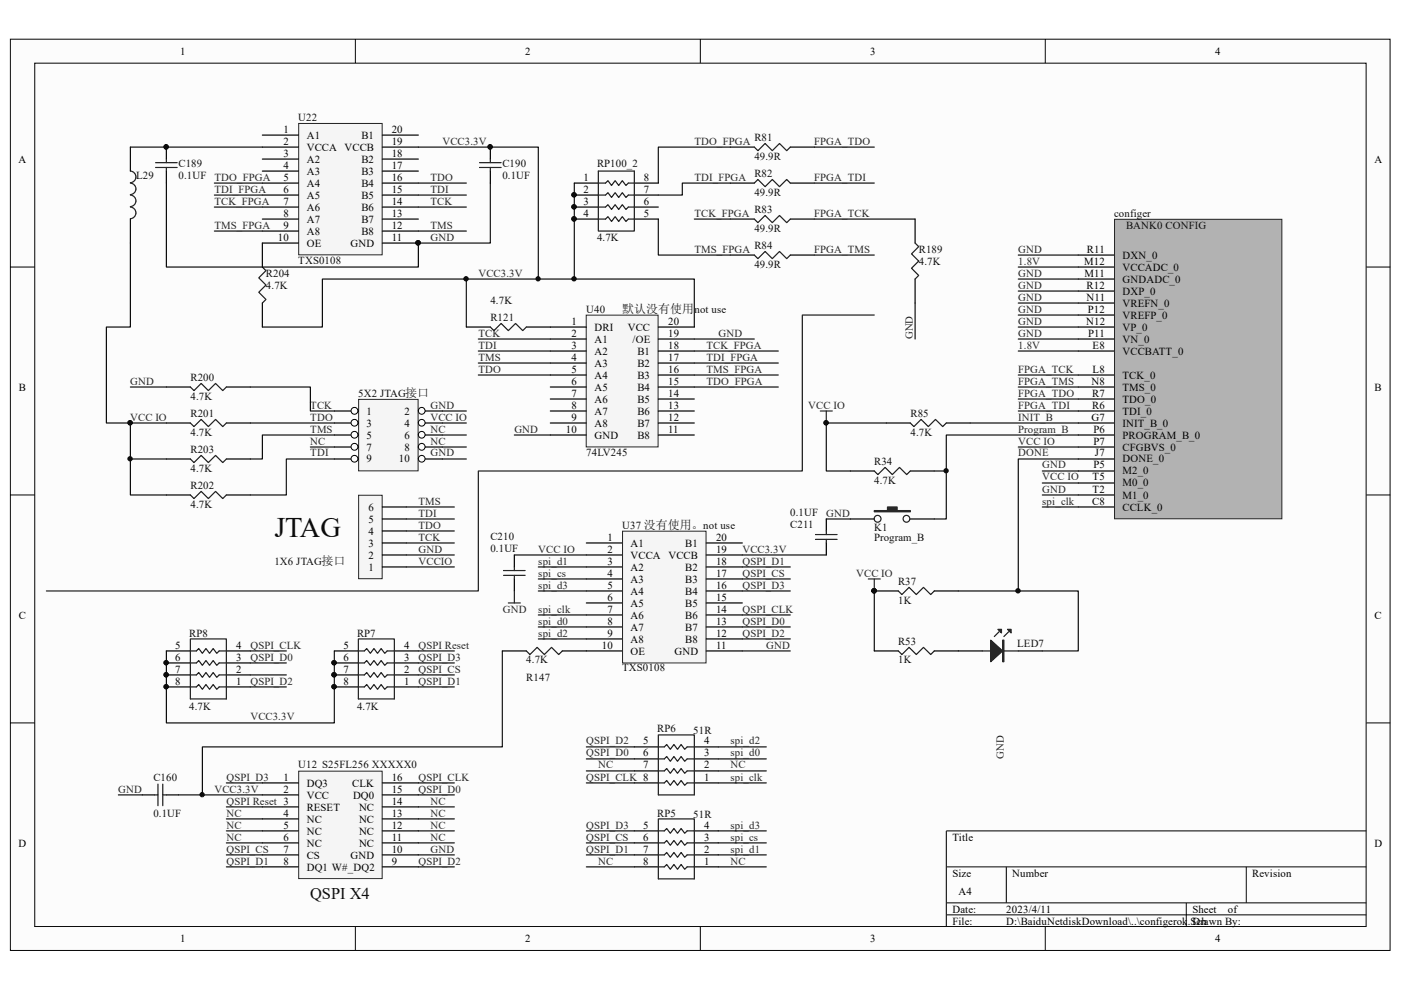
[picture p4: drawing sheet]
<svg xmlns="http://www.w3.org/2000/svg" width="297mm" height="210mm" viewBox="0 0 297 210" stroke-linecap="round" stroke-linejoin="round" font-family="sans-serif">
<path d="M2.3 8.4h292.4v193.1h-292.4z" fill="#fcfcfc"/>
<path d="M2.2 8.3h292.5v193.2h-292.5z" fill="none" stroke="#000" stroke-width=".21"/>
<path d="M7.5 13.5h282.1v182.9h-282.1z" fill="#fcfcfc"/>
<g fill="none" stroke="#000" stroke-width=".21">
<path d="M7.4 13.4h282.2v183h-282.2zM75.3 8.3v5.1M148.5 8.3v5.1M221.6 8.3v5.1M2.2 56.6h5.1M289.7 56.6h5.1M2.2 104.9h5.1M289.7 104.9h5.1M2.2 153.3h5.1M289.7 153.3h5.1M289.7 176.2h-89.1v20.3M75.3 196.5v5.1"/>
<path d="M148.5 196.5v5.1M200.6 183.8h89.1M200.6 191.4h89.1M200.6 194h89.1M213.4 183.8v7.6M221.6 196.5v5.1M251.5 191.4v5.1M264.2 183.8v7.6"/>
</g>
<path d="M236.4 46.6h35.4v63.4h-35.4z" fill="#b2b2b2"/>
<path d="M236.3 46.5h35.5v63.5h-35.5z" fill="none" stroke="#262626" stroke-width=".21"/>
<g fill="none" stroke="#000" stroke-width=".25">
<path d="M228.6 54.1h7.6M228.6 56.6h7.6M228.6 59.2h7.6M228.6 61.7h7.6M228.6 64.2h7.6M228.6 66.8h7.6M228.6 69.3h7.6M228.6 71.9h7.6M228.6 74.4h7.6M228.6 79.5h7.6M228.6 82.1h7.6M228.6 84.6h7.6"/>
<path d="M228.6 87.1h7.6M228.6 89.7h7.6M228.6 92.2h7.6M228.6 94.8h7.6M228.6 97.3h7.6M228.6 99.9h7.6M228.6 107.5h7.6M228.6 102.4h7.6M228.6 104.9h7.6"/>
</g>
<path d="M76.1 84.8h12.5v15h-12.5z" fill="#f5f5f5"/>
<path d="M76 84.7h12.6v15.1h-12.6z" fill="none" stroke="#262626" stroke-width=".21"/>
<path d="M70.9 87.1h5.1" fill="none" stroke="#000" stroke-width=".25"/>
<circle cx="75.2" cy="87.1" r=".72" fill="#fcfcfc" stroke="#000" stroke-width=".21"/>
<path d="M88.7 87.1h5.1" fill="none" stroke="#000" stroke-width=".25"/>
<circle cx="89.4" cy="87.1" r=".72" fill="#fcfcfc" stroke="#000" stroke-width=".21"/>
<path d="M70.9 89.7h5.1" fill="none" stroke="#000" stroke-width=".25"/>
<circle cx="75.2" cy="89.6" r=".72" fill="#fcfcfc" stroke="#000" stroke-width=".21"/>
<path d="M88.7 89.7h5.1" fill="none" stroke="#000" stroke-width=".25"/>
<circle cx="89.4" cy="89.6" r=".71" fill="#fcfcfc" stroke="#000" stroke-width=".21"/>
<path d="M70.9 92.2h5.1" fill="none" stroke="#000" stroke-width=".25"/>
<circle cx="75.2" cy="92.2" r=".72" fill="#fcfcfc" stroke="#000" stroke-width=".21"/>
<path d="M88.7 92.2h5.1" fill="none" stroke="#000" stroke-width=".25"/>
<circle cx="89.4" cy="92.2" r=".71" fill="#fcfcfc" stroke="#000" stroke-width=".21"/>
<path d="M70.9 94.8h5.1" fill="none" stroke="#000" stroke-width=".25"/>
<circle cx="75.2" cy="94.7" r=".72" fill="#fcfcfc" stroke="#000" stroke-width=".21"/>
<path d="M88.7 94.8h5.1" fill="none" stroke="#000" stroke-width=".25"/>
<circle cx="89.4" cy="94.7" r=".72" fill="#fcfcfc" stroke="#000" stroke-width=".21"/>
<path d="M70.9 97.3h5.1" fill="none" stroke="#000" stroke-width=".25"/>
<circle cx="75.2" cy="97.3" r=".72" fill="#fcfcfc" stroke="#000" stroke-width=".21"/>
<path d="M88.7 97.3h5.1" fill="none" stroke="#000" stroke-width=".25"/>
<circle cx="89.4" cy="97.3" r=".71" fill="#fcfcfc" stroke="#000" stroke-width=".21"/>
<g fill="none" stroke="#0e0e0e" stroke-width=".25">
<path d="M65.8 94.8h5.1M93.8 87.1h5.1M93.8 89.7h5.1M93.8 92.2h5.1M93.8 94.8h5.1M93.8 97.3h5.1M53.1 138h7.6M88.7 138h7.6M53.1 140.6h7.6M53.1 143.1h7.6M53.1 145.6h7.6M88.7 140.6h7.6"/>
<path d="M88.7 143.1h7.6M88.7 145.6h7.6M48 166h7.6M48 171.1h7.6M48 173.6h7.6M48 176.2h7.6M48 178.7h7.6M88.7 166h7.6M88.7 171.1h7.6M88.7 173.6h7.6M88.7 176.2h7.6M88.7 178.7h7.6"/>
<path d="M88.7 168.5h7.6M48 181.3h7.6M48 183.8h7.6M88.7 181.3h7.6M88.7 183.8h7.6"/>
</g>
<g fill="none" stroke="#000" stroke-width=".25">
<path d="M35.3 138h5.1M48 138h5.1M70.9 138h5.1M83.6 138h5.1M35.3 145.6h5.1M35.3 143.1h5.1M35.3 140.6h5.1M48 145.6h5.1M48 143.1h5.1M48 140.6h5.1M70.9 145.6h5.1M70.9 143.1h5.1"/>
<path d="M70.9 140.6h5.1M83.6 145.6h5.1M83.6 143.1h5.1M83.6 140.6h5.1M134.5 158.4h5.1M147.2 158.4h5.1M134.5 166h5.1M134.5 163.5h5.1M134.5 160.9h5.1M134.5 178.7h5.1M134.5 176.2h5.1M147.2 166h5.1"/>
<path d="M147.2 163.5h5.1M147.2 160.9h5.1M147.2 178.7h5.1M147.2 176.2h5.1M134.5 183.8h5.1M134.5 181.3h5.1M147.2 183.8h5.1M147.2 181.3h5.1"/>
</g>
<g fill="none" stroke="#1c1c1c" stroke-width=".25">
<path d="M40.4 138h1.2l.5-.5 .8 1 .8-1 .7 1 .8-1 .8 1 .5-.5h1.5M40.4 135.5h7.6v12.7h-7.6zM76 138h1.2l.6-.5 .7 1 .8-1 .7 1 .8-1 .8 1 .5-.5h1.5M76 135.5h7.6v12.7h-7.6zM40.4 145.6h1.2l.5-.5 .8 1.1 .8-1.1 .7 1.1 .8-1.1 .8 1.1 .5-.6h1.5M40.4 143.1h1.2l.5-.5 .8 1 .8-1 .7 1 .8-1 .8 1 .5-.5h1.5M40.4 140.6h1.2l.5-.5 .8 1 .8-1 .7 1 .8-1 .8 1 .5-.5h1.5M76 145.6h1.2l.6-.5 .7 1.1 .8-1.1 .7 1.1 .8-1.1 .8 1.1 .5-.6h1.5M76 143.1h1.2l.6-.5 .7 1 .8-1 .7 1 .8-1 .8 1 .5-.5h1.5M76 140.6h1.2l.6-.5 .7 1 .8-1 .7 1 .8-1 .8 1 .5-.5h1.5M139.6 158.4h1.2l.6-.5 .7 1 .8-1 .7 1 .8-1 .8 1 .5-.5h1.5M139.6 155.8h7.6v12.7h-7.6z"/>
<path d="M139.6 166h1.2l.6-.5 .7 1 .8-1 .7 1 .8-1 .8 1 .5-.5h1.5M139.6 163.5h1.2l.6-.6 .7 1.1 .8-1.1 .7 1.1 .8-1.1 .8 1.1 .5-.5h1.5M139.6 160.9h1.2l.6-.5 .7 1 .8-1 .7 1 .8-1 .8 1 .5-.5h1.5M139.6 178.7h1.2l.6-.5 .7 1 .8-1 .7 1 .8-1 .8 1 .5-.5h1.5M139.6 176.2h1.2l.6-.5 .7 1 .8-1 .7 1 .8-1 .8 1 .5-.5h1.5M139.6 173.6h7.6v12.7h-7.6zM139.6 183.8h1.2l.6-.5 .7 1 .8-1 .7 1 .8-1 .8 1 .5-.5h1.5M139.6 181.3h1.2l.6-.6 .7 1.1 .8-1.1 .7 1.1 .8-1.1 .8 1.1 .5-.5h1.5"/>
</g>
<g fill="#0e0e0e" stroke="#0e0e0e" stroke-width=".21">
<circle cx="70.8" cy="145.6" r=".47"/>
<circle cx="70.8" cy="143.1" r=".47"/>
<circle cx="70.8" cy="140.5" r=".47"/>
<circle cx="35.2" cy="145.6" r=".46"/>
<circle cx="35.2" cy="143.1" r=".46"/>
<circle cx="35.2" cy="140.5" r=".46"/>
</g>
<path d="M63.4 163.6h17.6v22.7h-17.6z" fill="#f5f5f5"/>
<path d="M63.3 163.5h17.7v22.8h-17.7z" fill="none" stroke="#262626" stroke-width=".21"/>
<g fill="none" stroke="#000" stroke-width=".25">
<path d="M154.8 31.2h5.1M154.8 38.8h5.1M167.6 31.2h5.1M167.6 38.8h5.1M154.8 46.4h5.1M154.8 54.1h5.1M167.6 46.4h5.1M167.6 54.1h5.1M35.3 82.1h5.1M35.3 89.7h5.1M35.3 97.3h5.1M48 82.1h5.1"/>
<path d="M48 89.7h5.1M48 97.3h5.1M180.3 99.9h5.1M187.9 89.7h5.1M193 99.9h5.1M200.6 89.7h5.1M35.3 104.9h5.1M48 104.9h5.1M180.3 110h5.1M193 110h5.1M30.2 168.5h2.5M35.3 168.5h2.5"/>
<path d="M55.6 166h7.7M55.6 168.5h7.7M55.6 171.1h7.7M55.6 173.6h7.7M55.6 176.2h7.7M55.6 178.7h7.7M81.1 166h7.6M81.1 168.5h7.6M81.1 171.1h7.6M81.1 173.6h7.6M81.1 176.2h7.6M81.1 178.7h7.6"/>
<path d="M55.6 181.3h7.7M55.6 183.8h7.7M81.1 181.3h7.6M81.1 183.8h7.6"/>
</g>
<g fill="none" stroke="#0e0e0e" stroke-width=".25">
<path d="M172.7 31.2h12.7M147.2 46.4h7.6M172.7 54.1h12.7M215.9 54.1h12.7M215.9 56.6h12.7M215.9 59.2h12.7M215.9 79.5h12.7M215.9 61.7h12.7M215.9 64.2h12.7M215.9 66.8h12.7M215.9 69.3h12.7M215.9 71.9h12.7"/>
<path d="M215.9 74.4h12.7M27.6 89.7v15.2h7.7M27.6 82.1h7.7M27.6 97.3h7.7M205.7 89.7h22.9M215.9 82.1h12.7M215.9 84.6h12.7M215.9 87.1h12.7M35.3 138v15.3h35.6v-15.3M25.1 168.5h5.1"/>
</g>
<g fill="none" stroke="#1c1c1c" stroke-width=".25">
<path d="M159.9 31.2l.8 .7 1.5-1.5 1.5 1.5 1.6-1.5 1.5 1.5 .8-.7M159.9 38.8l.8-.7 1.5 1.5 1.5-1.5 1.6 1.5 1.5-1.5 .8 .7M159.9 46.4l.8 .8 1.5-1.5 1.5 1.5 1.6-1.5 1.5 1.5 .8-.8M159.9 54.1l.8 .7 1.5-1.5 1.5 1.5 1.6-1.5 1.5 1.5 .8-.7M40.4 82.1l.7 .7 1.6-1.5 1.5 1.5 1.5-1.5 1.5 1.5 .8-.7M40.4 89.7l.7 .7 1.6-1.5 1.5 1.5 1.5-1.5 1.5 1.5 .8-.7M40.4 97.3l.7 .8 1.6-1.5 1.5 1.5 1.5-1.5 1.5 1.5 .8-.8M185.4 99.9l.7 .7 1.6-1.5 1.5 1.5 1.5-1.5 1.5 1.5 .8-.7M193 89.7l.8 .7 1.5-1.5 1.5 1.5 1.5-1.5 1.6 1.5 .7-.7M40.4 104.9l.7 .8 1.6-1.5 1.5 1.5 1.5-1.5 1.5 1.5 .8-.8M32.7 168.5h.8M33.5 166.3v4.5"/>
<path d="M34.5 168.5h.8M34.5 166.3v4.5"/>
</g>
<g fill="#0e0e0e" stroke="#0e0e0e" stroke-width=".21">
<circle cx="27.6" cy="89.6" r=".46"/>
<circle cx="27.6" cy="97.3" r=".46"/>
</g>
<path d="M185.4 108.3h2.8v-.8h2v.8h2.8v.2h-7.6z" fill-rule="evenodd" fill="#1c1c1c"/>
<g fill="none" stroke="#1c1c1c" stroke-width=".25">
<path d="M185.4 108.3h2.8v-.8h2v.8h2.8v.2h-7.6zM190.5 125.3l.7 .8 1.5-1.6 1.6 1.6 1.5-1.6 1.5 1.6 .8-.8M190.5 138l.7 .8 1.5-1.5 1.6 1.5 1.5-1.5 1.5 1.5 .8-.8M208.3 138h7.6M211.8 133.9l-1 1.1M213.9 133.9l-1.1 1.1"/>
<circle cx="186.1" cy="110" r=".72"/>
<circle cx="192.2" cy="110" r=".72"/>
</g>
<path d="M173.9 87.1h2.6M175.2 87.1v2.6" fill="none" stroke="#262626" stroke-width=".25"/>
<g fill="#0e0e0e" stroke="#0e0e0e" stroke-width=".21">
<circle cx="175.1" cy="89.6" r=".46"/>
<circle cx="200.6" cy="99.8" r=".46"/>
<circle cx="185.3" cy="125.3" r=".46"/>
</g>
<path d="M198.1 99.9h2.5M215.9 94.8h12.7M228.6 92.2h-28v17.8h-2.5M175.2 110h5.1" fill="none" stroke="#0e0e0e" stroke-width=".25"/>
<path d="M185.4 125.3h5.1M185.4 138h5.1M198.1 125.3h5.1M198.1 138h10.2M215.9 138h5.1" fill="none" stroke="#000" stroke-width=".25"/>
<path d="M210 135.7l2.6 2.3-2.6 2.3z" fill="#1c1c1c"/>
<path d="M210 135.7l2.6 2.3-2.6 2.3zM212.6 135.7h.2v4.6h-.2zM212.7 135.7v4.6" fill="none" stroke="#1c1c1c" stroke-width=".25"/>
<path d="M213.6 133.4h.8v.8z" fill="#1c1c1c"/>
<path d="M213.6 133.4h.8v.8z" fill="none" stroke="#1c1c1c" stroke-width=".25"/>
<path d="M211.6 133.4h.7v.8z" fill="#1c1c1c"/>
<path d="M211.6 133.4h.7v.8z" fill="none" stroke="#1c1c1c" stroke-width=".25"/>
<path d="M221 99.9h7.6M228.6 97.3h-12.7v28M221 104.9h7.6M221 102.4h7.6M221 107.5h7.6M185.4 125.3v12.7M203.2 125.3h25.4v12.7h-7.6" fill="none" stroke="#0e0e0e" stroke-width=".25"/>
<g fill="#0e0e0e" stroke="#0e0e0e" stroke-width=".21">
<circle cx="185.3" cy="125.3" r=".46"/>
<circle cx="215.8" cy="125.3" r=".47"/>
</g>
<path d="M184.1 122.8h2.5M185.4 122.8v2.5" fill="none" stroke="#262626" stroke-width=".25"/>
<path d="M76.1 105.1h4.9v17.6h-4.9z" fill="#f5f5f5"/>
<path d="M76 105h5v17.7h-5z" fill="none" stroke="#262626" stroke-width=".21"/>
<path d="M81.1 117.7h5.1M81.1 115.1h5.1M81.1 112.6h5.1M81.1 110h5.1M81.1 107.5h5.1M81.1 120.2h5.1" fill="none" stroke="#000" stroke-width=".25"/>
<path d="M86.2 117.7h10.1M86.2 115.1h10.1M86.2 112.6h10.1M86.2 110h10.1M86.2 107.5h10.1" fill="none" stroke="#0e0e0e" stroke-width=".25"/>
<path d="M63.4 26.3h17.6v27.7h-17.6z" fill="#f5f5f5"/>
<path d="M63.3 26.2h17.7v27.8h-17.7z" fill="none" stroke="#262626" stroke-width=".21"/>
<g fill="none" stroke="#000" stroke-width=".25">
<path d="M27.6 31.2v5.1M35.3 31.2v2.5M35.3 36.3v2.5M55.6 28.6h7.7M55.6 33.7h7.7M55.6 36.3h7.7M55.6 38.8h7.7M55.6 31.2h7.7M81.1 28.6h7.6M81.1 33.7h7.6M81.1 36.3h7.6M81.1 38.8h7.6"/>
<path d="M81.1 31.2h7.6M104 31.2v2.5M104 36.3v2.5M121.8 38.8h5.1M134.5 38.8h5.1M27.6 46.4v5.1M55.6 41.4h7.7M55.6 43.9h7.7M55.6 46.4h7.7M55.6 49h7.7M63.3 51.5h-7.7v5.1M81.1 41.4h7.6"/>
<path d="M81.1 43.9h7.6M81.1 46.4h7.6M81.1 49h7.6M81.1 51.5h7.6M121.8 41.4h5.1M121.8 43.9h5.1M121.8 46.4h5.1M134.5 41.4h5.1M134.5 43.9h5.1M134.5 46.4h5.1M194 46.4v5.1M194 59.2v5"/>
<path d="M55.6 64.2v5.1"/>
</g>
<g fill="#0e0e0e" stroke="#0e0e0e" stroke-width=".21">
<circle cx="88.6" cy="51.5" r=".47"/>
<circle cx="103.9" cy="31.1" r=".46"/>
<circle cx="35.2" cy="31.1" r=".46"/>
<circle cx="121.7" cy="41.3" r=".47"/>
<circle cx="121.7" cy="43.9" r=".47"/>
<circle cx="121.7" cy="46.4" r=".47"/>
</g>
<g fill="none" stroke="#1c1c1c" stroke-width=".25">
<path d="M27.6 36.3a1.23 1.23 0 0 1 1.2 1.2 1.23 1.23 0 0 1-1.2 1.2M27.6 38.8a1.22 1.22 0 0 1 1.2 1.2 1.22 1.22 0 0 1-1.2 1.3M33 35.5h4.6M33 34.5h4.6M35.3 33.7v.8M35.3 35.5v.8M101.7 35.5h4.6M101.7 34.5h4.6M104 33.7v.8M104 35.5v.8M126.9 38.8h1.5l.5-.5 .8 1 .7-1 .8 1 .7-1 .8 1 .5-.5h1.3M126.9 36.3h7.6v12.7h-7.6z"/>
<path d="M27.6 41.4a1.22 1.22 0 0 1 1.2 1.2 1.22 1.22 0 0 1-1.2 1.2M27.6 43.9a1.23 1.23 0 0 1 1.2 1.2 1.23 1.23 0 0 1-1.2 1.3M55.6 56.6l.8 .8-1.5 1.5 1.5 1.5-1.5 1.6 1.5 1.5-.8 .7M126.9 41.4h1.5l.5-.6 .8 1.1 .7-1.1 .8 1.1 .7-1.1 .8 1.1 .5-.5h1.3M126.9 43.9h1.5l.5-.5 .8 1 .7-1 .8 1 .7-1 .8 1 .5-.5h1.3M126.9 46.4h1.5l.5-.5 .8 1.1 .7-1.1 .8 1.1 .7-1.1 .8 1.1 .5-.6h1.3M194 51.5l.8 .8-1.5 1.5 1.5 1.5-1.5 1.6 1.5 1.5-.8 .8"/>
</g>
<path d="M45.5 38.8h10.1M88.7 38.8h10.2M172.7 38.8h12.7M45.5 49h10.1M45.5 43.9h10.1M45.5 41.4h10.1M88.7 49h10.2M88.7 43.9h10.2M88.7 41.4h10.2M194 64.2v7.7" fill="none" stroke="#0e0e0e" stroke-width=".25"/>
<path d="M124.4 66.9h15.1v27.9h-15.1z" fill="#f5f5f5"/>
<path d="M124.3 66.8h15.2v28h-15.2z" fill="none" stroke="#262626" stroke-width=".21"/>
<g fill="none" stroke="#000" stroke-width=".25">
<path d="M98.9 69.3h5.1M111.6 69.3h12.7M116.7 71.9h7.6M116.7 74.4h7.6M116.7 77h7.6M116.7 79.5h7.6M139.6 69.3h7.6M139.6 71.9h7.6M139.6 74.4h7.6M139.6 77h7.6M139.6 79.5h7.6M116.7 82.1h7.6"/>
<path d="M116.7 84.6h7.6M116.7 87.1h7.6M116.7 89.7h7.6M116.7 92.2h7.6M139.6 82.1h7.6M139.6 84.6h7.6M139.6 87.1h7.6M139.6 89.7h7.6M139.6 92.2h7.6"/>
</g>
<path d="M104 69.3l.7 .8 1.6-1.5 1.5 1.5 1.5-1.5 1.5 1.5 .8-.8" fill="none" stroke="#1c1c1c" stroke-width=".25"/>
<path d="M98.9 59.2v10.1M101.4 71.9h15.3M101.4 74.4h15.3M101.4 77h15.3M101.4 79.5h15.3M147.2 71.9h12.7M147.2 74.4h17.8M147.2 77h17.8M147.2 79.5h17.8M109.1 92.2h7.6M147.2 82.1h17.8" fill="none" stroke="#0e0e0e" stroke-width=".25"/>
<circle cx="98.8" cy="59.1" r=".47" fill="#0e0e0e" stroke="#0e0e0e" stroke-width=".21"/>
<path d="M132.1 112.7h17.6v27.9h-17.6z" fill="#f5f5f5"/>
<path d="M132 112.6h17.7v28h-17.7z" fill="none" stroke="#262626" stroke-width=".21"/>
<g fill="none" stroke="#000" stroke-width=".25">
<path d="M109.1 117.7v2.5M124.3 115.1h7.6M124.3 117.7h7.6M149.8 115.1h7.6M149.8 117.7h7.6M175.2 110v2.6M175.2 115.1v2.6M106.5 138h5.1M109.1 122.8v2.5M119.2 138h12.7M124.3 120.2h7.6M124.3 122.8h7.6"/>
<path d="M124.3 125.3h7.6M124.3 127.8h7.6M124.3 130.4h7.6M124.3 132.9h7.6M124.3 135.5h7.6M149.8 120.2h7.6M149.8 122.8h7.6M149.8 125.3h7.6M149.8 127.8h7.6M149.8 130.4h7.6M149.8 132.9h7.6M149.8 135.5h7.6"/>
<path d="M149.8 138h7.6"/>
</g>
<path d="M185.4 66.8h-15.3v33.1h-68.7v25.4h-91.6M172.9 114.4h4.6M172.9 113.3h4.6M175.2 112.6v.7M175.2 114.4v.7M106.8 122h4.5M106.8 121h4.5M109.1 120.2v.8M109.1 122v.8M111.6 138l.8 .8 1.5-1.5 1.5 1.5 1.5-1.5 1.6 1.5 .7-.8" fill="none" stroke="#1c1c1c" stroke-width=".25"/>
<g fill="none" stroke="#0e0e0e" stroke-width=".25">
<path d="M27.6 31.2h28M35.3 38.8v17.8h53.4v-5.1h15.3v-12.7M88.7 31.2h25.4v28M121.8 38.8v20.4M154.8 31.2h-15.2v7.6M154.8 38.8h-10.1v2.6h-5.1M27.6 51.5v17.8h-5v20.4h12.7M139.6 46.4v7.7h15.2M172.7 46.4h21.3M55.6 69.3h12.7v-10.1h78.9v10.1M53.1 82.1h12.7v5h5.1M53.1 89.7h17.8"/>
<path d="M70.9 92.2h-15.3v5.1h-2.5M70.9 97.3h-10.2v7.6h-7.6M187.9 89.7h-12.7v10.2h5.1M109.1 117.7h15.2M157.4 117.7h17.8M86.2 120.2h10.1M106.5 138v20.4h-63.6v10.1M114.1 120.2h10.2M114.1 122.8h10.2M114.1 125.3h10.2M114.1 130.4h10.2M114.1 132.9h10.2"/>
<path d="M114.1 135.5h10.2M157.4 138h10.2M157.4 120.2h10.2M157.4 122.8h10.2M157.4 125.3h10.2M157.4 130.4h10.2M157.4 132.9h10.2M157.4 135.5h10.2M124.3 158.4h10.2M152.3 158.4h10.2M37.8 168.5h17.8M124.3 176.2h10.2"/>
<path d="M124.3 178.7h10.2M124.3 160.9h10.2M124.3 163.5h10.2M124.3 166h10.2M152.3 176.2h10.2M152.3 178.7h10.2M152.3 160.9h10.2M152.3 163.5h10.2M152.3 166h10.2M124.3 181.3h10.2M124.3 183.8h10.2M152.3 181.3h10.2"/>
<path d="M152.3 183.8h10.2"/>
</g>
<g fill="#0e0e0e" stroke="#0e0e0e" stroke-width=".21">
<circle cx="42.9" cy="168.5" r=".46"/>
<circle cx="175.1" cy="89.6" r=".46"/>
<circle cx="114.1" cy="59.1" r=".46"/>
<circle cx="88.6" cy="51.5" r=".47"/>
<circle cx="121.7" cy="59.1" r=".47"/>
</g>
<path d="M107.8 127.8h2.5M109.1 125.3v2.5" fill="none" stroke="#262626" stroke-width=".25"/>
<text font-size="6" fill="#0e0e0e" x="58.2" y="113.8">JTAG</text>
<text font-size="3.5" fill="#0e0e0e" x="65.8" y="190.7">QSPI X4</text>
<text font-size="2.5" fill="#0e0e0e" x="131.9" y="66.3">默认没有使用</text>
<g font-size="2.3">
<text x="38.2" y="11.6">1</text>
<text x="111.3" y="11.6">2</text>
<text x="184.5" y="11.6">3</text>
<text x="257.6" y="11.6">4</text>
<text x="60.1" y="28.1">1</text>
<text x="65" y="29.4">A1</text>
<text x="76.6" y="29.4">B1</text>
<text x="83.1" y="28.1">20</text>
<text x="3.9" y="34.5">A</text>
<text x="60.1" y="33.2">3</text>
<text x="60.1" y="35.7">4</text>
<text x="60.1" y="30.7">2</text>
<text x="65" y="34.5">A2</text>
<text x="65" y="31.9">VCCA</text>
<text x="73.1" y="31.9">VCCB</text>
<text x="76.6" y="34.5">B2</text>
<text x="83.1" y="35.7">17</text>
<text x="83.1" y="33.2">18</text>
<text x="83.1" y="30.7">19</text>
<text x="291.4" y="34.5">A</text>
<text x="60.1" y="38.3">5</text>
<text x="60.1" y="40.8">6</text>
<text x="65" y="37">A3</text>
<text x="65" y="39.6">A4</text>
<text x="76.6" y="39.6">B4</text>
<text x="76.6" y="37">B3</text>
<text x="83.1" y="40.8">15</text>
<text x="83.1" y="38.3">16</text>
<text x="123.7" y="38.3">1</text>
<text x="123.7" y="40.8">2</text>
<text x="136.5" y="38.3">8</text>
<text x="136.5" y="40.8">7</text>
<text x="60.1" y="43.4">7</text>
<text x="60.1" y="46">8</text>
<text x="65" y="42.1">A5</text>
<text x="65" y="44.7">A6</text>
<text x="65" y="47.3">A7</text>
<text x="76.6" y="47.3">B7</text>
<text x="76.6" y="44.7">B6</text>
<text x="76.6" y="42.1">B5</text>
<text x="83.1" y="46">13</text>
<text x="83.1" y="43.4">14</text>
<text x="123.7" y="43.4">3</text>
<text x="123.7" y="46">4</text>
<text x="136.5" y="43.4">6</text>
<text x="136.5" y="46">5</text>
<text x="58.9" y="51.1">10</text>
<text x="60.1" y="48.5">9</text>
<text x="65" y="49.8">A8</text>
<text x="65" y="52.3">OE</text>
<text x="74.3" y="52.3">GND</text>
<text x="76.6" y="49.8">B8</text>
<text x="83.1" y="48.5">12</text>
<text x="83.1" y="51.1">11</text>
<text x="230.5" y="53.6">R11</text>
<text x="229.9" y="56.1">M12</text>
<text x="230" y="58.7">M11</text>
<text x="238" y="54.9">DXN_0</text>
<text x="238" y="57.4">VCCADC_0</text>
<text x="238" y="60">GNDADC_0</text>
<text x="230.4" y="61.2">R12</text>
<text x="230.4" y="63.8">N11</text>
<text x="238" y="62.5">DXP_0</text>
<text x="238" y="65">VREFN_0</text>
<text x="121.2" y="68.8">1</text>
<text x="121.2" y="71.4">2</text>
<text x="126.1" y="70.1">DRI</text>
<text x="133.1" y="70.1">VCC</text>
<text x="141.6" y="71.4">19</text>
<text x="141.6" y="68.8">20</text>
<text x="230.3" y="68.8">N12</text>
<text x="230.6" y="66.3">P12</text>
<text x="230.7" y="71.4">P11</text>
<text x="238" y="67.6">VREFP_0</text>
<text x="238" y="70.1">VP_0</text>
<text x="121.2" y="73.9">3</text>
<text x="121.2" y="76.5">4</text>
<text x="126.1" y="72.7">A1</text>
<text x="126.1" y="75.2">A2</text>
<text x="126.1" y="77.7">A3</text>
<text x="134.1" y="72.7">/OE</text>
<text x="135.1" y="77.7">B2</text>
<text x="135.1" y="75.2">B1</text>
<text x="141.6" y="76.5">17</text>
<text x="141.6" y="73.9">18</text>
<text x="231.6" y="73.9">E8</text>
<text x="238" y="72.7">VN_0</text>
<text x="238" y="75.2">VCCBATT_0</text>
<text x="4" y="82.8">B</text>
<text x="121.2" y="79">5</text>
<text x="121.2" y="81.5">6</text>
<text x="126.1" y="80.3">A4</text>
<text x="126.1" y="82.8">A5</text>
<text x="135.1" y="82.8">B4</text>
<text x="135.1" y="80.3">B3</text>
<text x="141.6" y="81.5">15</text>
<text x="141.6" y="79">16</text>
<text x="231.4" y="81.5">N8</text>
<text x="231.6" y="79">L8</text>
<text x="238" y="80.3">TCK_0</text>
<text x="238" y="82.8">TMS_0</text>
<text x="291.4" y="82.8">B</text>
<text x="77.7" y="87.9">1</text>
<text x="85.8" y="87.9">2</text>
<text x="121.2" y="84.1">7</text>
<text x="121.2" y="86.6">8</text>
<text x="121.2" y="89.2">9</text>
<text x="126.1" y="85.4">A6</text>
<text x="126.1" y="87.9">A7</text>
<text x="135.1" y="87.9">B6</text>
<text x="135.1" y="85.4">B5</text>
<text x="141.6" y="89.2">12</text>
<text x="141.6" y="86.6">13</text>
<text x="141.6" y="84.1">14</text>
<text x="231.4" y="89.2">G7</text>
<text x="231.6" y="84.1">R7</text>
<text x="231.6" y="86.6">R6</text>
<text x="238" y="85.4">TDO_0</text>
<text x="238" y="87.9">TDI_0</text>
<text x="77.7" y="90.4">3</text>
<text x="77.7" y="93">5</text>
<text x="77.7" y="95.5">7</text>
<text x="85.8" y="90.4">4</text>
<text x="85.8" y="93">6</text>
<text x="85.8" y="95.5">8</text>
<text x="120" y="91.7">10</text>
<text x="126.1" y="90.4">A8</text>
<text x="126.1" y="93">GND</text>
<text x="135.1" y="93">B8</text>
<text x="135.1" y="90.4">B7</text>
<text x="141.6" y="91.7">11</text>
<text x="231.8" y="91.7">P6</text>
<text x="231.8" y="94.2">P7</text>
<text x="238" y="90.4">INIT_B_0</text>
<text x="238" y="93">PROGRAM_B_0</text>
<text x="238" y="95.5">CFGBVS_0</text>
<text x="77.7" y="98.1">9</text>
<text x="84.6" y="98.1">10</text>
<text x="231.6" y="101.9">T5</text>
<text x="231.8" y="99.3">P5</text>
<text x="232.2" y="96.8">J7</text>
<text x="238" y="98.1">DONE_0</text>
<text x="238" y="100.6">M2_0</text>
<text x="231.6" y="107">C8</text>
<text x="231.6" y="104.5">T2</text>
<text x="238" y="103.1">M0_0</text>
<text x="238" y="105.8">M1_0</text>
<text x="78.1" y="113.4">4</text>
<text x="78.1" y="110.8">5</text>
<text x="78.1" y="108.3">6</text>
<text x="238" y="108.3">CCLK_0</text>
<text x="78.1" y="118.5">2</text>
<text x="78.1" y="115.9">3</text>
<text x="128.8" y="114.7">1</text>
<text x="128.8" y="119.7">3</text>
<text x="128.8" y="117.2">2</text>
<text x="133.7" y="115.9">A1</text>
<text x="133.7" y="118.5">VCCA</text>
<text x="141.7" y="118.5">VCCB</text>
<text x="145.3" y="115.9">B1</text>
<text x="151.8" y="119.7">18</text>
<text x="151.8" y="117.2">19</text>
<text x="151.8" y="114.7">20</text>
<text x="78.1" y="121">1</text>
<text x="128.8" y="122.3">4</text>
<text x="128.8" y="124.8">5</text>
<text x="133.7" y="121">A2</text>
<text x="133.7" y="123.5">A3</text>
<text x="145.3" y="123.5">B3</text>
<text x="145.3" y="121">B2</text>
<text x="151.8" y="124.8">16</text>
<text x="151.8" y="122.3">17</text>
<text x="4" y="131.2">C</text>
<text x="128.8" y="127.4">6</text>
<text x="128.8" y="129.9">7</text>
<text x="133.7" y="126.1">A4</text>
<text x="133.7" y="128.6">A5</text>
<text x="133.7" y="131.2">A6</text>
<text x="145.3" y="131.2">B6</text>
<text x="145.3" y="128.6">B5</text>
<text x="145.3" y="126.1">B4</text>
<text x="151.8" y="129.9">14</text>
<text x="151.8" y="127.4">15</text>
<text x="291.4" y="131.2">C</text>
<text x="37.2" y="137.5">5</text>
<text x="50" y="137.5">4</text>
<text x="72.8" y="137.5">5</text>
<text x="85.7" y="137.5">4</text>
<text x="127.6" y="137.5">10</text>
<text x="128.8" y="132.4">8</text>
<text x="128.8" y="135">9</text>
<text x="133.7" y="133.7">A7</text>
<text x="133.7" y="136.2">A8</text>
<text x="145.3" y="136.2">B8</text>
<text x="145.3" y="133.7">B7</text>
<text x="151.8" y="135">12</text>
<text x="151.8" y="132.4">13</text>
<text x="151.8" y="137.5">11</text>
<text x="37.2" y="142.6">7</text>
<text x="37.2" y="140.1">6</text>
<text x="50" y="142.6">2</text>
<text x="50" y="140.1">3</text>
<text x="72.8" y="142.6">7</text>
<text x="72.8" y="140.1">6</text>
<text x="85.7" y="142.6">2</text>
<text x="85.7" y="140.1">3</text>
<text x="133.7" y="138.8">OE</text>
<text x="143" y="138.8">GND</text>
<text x="37.2" y="145.1">8</text>
<text x="50" y="145.1">1</text>
<text x="72.8" y="145.1">8</text>
<text x="85.7" y="145.1">1</text>
<text x="136.4" y="160.4">6</text>
<text x="136.4" y="157.8">5</text>
<text x="149.3" y="160.4">3</text>
<text x="149.3" y="157.8">4</text>
<text x="60.1" y="165.5">1</text>
<text x="65" y="166.8">DQ3</text>
<text x="74.7" y="166.8">CLK</text>
<text x="83.1" y="165.5">16</text>
<text x="136.4" y="162.9">7</text>
<text x="149.3" y="165.5">1</text>
<text x="149.3" y="162.9">2</text>
<text x="60.1" y="168.1">2</text>
<text x="60.1" y="173.2">4</text>
<text x="65" y="169.3">VCC</text>
<text x="65" y="171.9">RESET</text>
<text x="74.8" y="169.3">DQ0</text>
<text x="76.1" y="171.9">NC</text>
<text x="83.1" y="173.2">13</text>
<text x="83.1" y="170.6">14</text>
<text x="83.1" y="168.1">15</text>
<text x="3.9" y="179.5">D</text>
<text x="60.1" y="175.7">5</text>
<text x="60.1" y="178.2">6</text>
<text x="65" y="174.4">NC</text>
<text x="65" y="177">NC</text>
<text x="65" y="179.5">NC</text>
<text x="76.1" y="179.5">NC</text>
<text x="76.1" y="177">NC</text>
<text x="76.1" y="174.4">NC</text>
<text x="83.1" y="178.2">11</text>
<text x="83.1" y="175.7">12</text>
<text x="136.4" y="178.2">6</text>
<text x="136.4" y="175.7">5</text>
<text x="149.3" y="178.2">3</text>
<text x="149.3" y="175.7">4</text>
<text x="201.9" y="178.2">Title</text>
<text x="291.4" y="179.5">D</text>
<text x="60.1" y="180.8">7</text>
<text x="60.1" y="183.3">8</text>
<text x="65" y="182">CS</text>
<text x="65" y="184.6">DQ1 W#_DQ2</text>
<text x="74.3" y="182">GND</text>
<text x="83.1" y="183.3">9</text>
<text x="83.1" y="180.8">10</text>
<text x="136.4" y="183.3">8</text>
<text x="136.4" y="180.8">7</text>
<text x="149.3" y="183.3">1</text>
<text x="149.3" y="180.8">2</text>
<text x="201.9" y="185.9">Size</text>
<text x="214.6" y="185.9">Number</text>
<text x="265.5" y="185.9">Revision</text>
<text x="203.2" y="189.7">A4</text>
<text x="201.9" y="193.5">Date:</text>
<text x="201.9" y="196">File:</text>
<text x="213.4" y="193.5">2023/4/11</text>
<text x="213.4" y="196">D:\BaiduNetdiskDownload\..\configerok.Sch</text>
<text x="252.8" y="193.5">Sheet</text>
<text x="252.8" y="196">Drawn By:</text>
<text x="260.3" y="193.5">of</text>
<text x="38.2" y="199.8">1</text>
<text x="111.3" y="199.8">2</text>
<text x="184.5" y="199.8">3</text>
<text x="257.6" y="199.8">4</text>
</g>
<g font-size="2.3" fill="#0e0e0e">
<text x="63.2" y="25.6">U22</text>
<text x="159.9" y="29.9">R81</text>
<text x="37.8" y="35.5">C189</text>
<text x="106.5" y="35.5">C190</text>
<text x="126.6" y="35.5">RP100_2</text>
<text x="159.9" y="34">49.9R</text>
<text x="28.9" y="38">L29</text>
<text x="37.8" y="38">0.1UF</text>
<text x="106.5" y="38">0.1UF</text>
<text x="159.9" y="37.5">R82</text>
<text x="159.9" y="41.6">49.9R</text>
<text x="159.9" y="45.2">R83</text>
<text x="236.2" y="46">configer</text>
<text x="126.6" y="51.1">4.7K</text>
<text x="159.9" y="49.3">49.9R</text>
<text x="159.9" y="52.8">R84</text>
<text x="194.8" y="53.6">R189</text>
<text x="238.8" y="48.5">BANK0 CONFIG</text>
<text x="56.4" y="58.7">R204</text>
<text x="63.2" y="55.9">TXS0108</text>
<text x="159.9" y="56.9">49.9R</text>
<text x="194.8" y="56.1">4.7K</text>
<text x="56.4" y="61.2">4.7K</text>
<text x="104" y="64.5">4.7K</text>
<text x="104" y="68.1">R121</text>
<text x="124.3" y="66.3">U40</text>
<text x="147.2" y="66.3">not use</text>
<text x="40.4" y="80.8">R200</text>
<text x="40.4" y="84.9">4.7K</text>
<text x="40.4" y="88.4">R201</text>
<text x="75.9" y="84.1">5X2 JTAG接口</text>
<text x="193" y="88.4">R85</text>
<text x="40.4" y="92.5">4.7K</text>
<text x="193" y="92.5">4.7K</text>
<text x="40.4" y="96">R203</text>
<text x="40.4" y="100.1">4.7K</text>
<text x="124.3" y="96.8">74LV245</text>
<text x="185.3" y="98.6">R34</text>
<text x="40.4" y="103.7">R202</text>
<text x="40.4" y="107.8">4.7K</text>
<text x="185.3" y="102.6">4.7K</text>
<text x="131.9" y="112.1">U37 没有使用。not use</text>
<text x="167.6" y="111.9">C211</text>
<text x="167.6" y="109.3">0.1UF</text>
<text x="185.3" y="112.6">K1</text>
<text x="58.2" y="119.7">1X6 JTAG接口</text>
<text x="104" y="114.4">C210</text>
<text x="104" y="116.9">0.1UF</text>
<text x="185.3" y="114.7">Program_B</text>
<text x="190.4" y="124.1">R37</text>
<text x="190.4" y="128.1">1K</text>
<text x="40.1" y="135">RP8</text>
<text x="75.7" y="135">RP7</text>
<text x="190.4" y="136.8">R53</text>
<text x="215.6" y="137.3">LED7</text>
<text x="111.6" y="140.6">4.7K</text>
<text x="131.9" y="142.3">TXS0108</text>
<text x="190.4" y="140.6">1K</text>
<text x="111.6" y="144.4">R147</text>
<text x="40.1" y="150.5">4.7K</text>
<text x="75.7" y="150.5">4.7K</text>
<text x="139.4" y="155.3">RP6</text>
<text x="147" y="155.5">51R</text>
<text x="32.5" y="165.5">C160</text>
<text x="63.2" y="162.9">U12 S25FL256 XXXXX0</text>
<text x="32.5" y="173.2">0.1UF</text>
<text x="139.4" y="173.2">RP5</text>
<text x="147" y="173.4">51R</text>
</g>
<g font-size="2.3" fill="#262626">
<text x="93.8" y="30.7">VCC3.3V</text>
<text x="147.2" y="30.7">TDO_FPGA</text>
<text x="172.6" y="30.7">FPGA_TDO</text>
<text x="45.5" y="38.3">TDO_FPGA</text>
<text x="45.5" y="40.8">TDI_FPGA</text>
<text x="91.3" y="38.3">TDO</text>
<text x="91.3" y="40.8">TDI</text>
<text x="147.2" y="38.3">TDI_FPGA</text>
<text x="172.6" y="38.3">FPGA_TDI</text>
<text x="45.5" y="43.4">TCK_FPGA</text>
<text x="91.3" y="43.4">TCK</text>
<text x="147.2" y="46">TCK_FPGA</text>
<text x="172.6" y="46">FPGA_TCK</text>
<text x="45.5" y="48.5">TMS_FPGA</text>
<text x="91.3" y="48.5">TMS</text>
<text x="91.3" y="51.1">GND</text>
<text x="147.2" y="53.6">TMS_FPGA</text>
<text x="172.6" y="53.6">FPGA_TMS</text>
<text x="215.9" y="53.6">GND</text>
<text x="101.4" y="58.7">VCC3.3V</text>
<text x="215.9" y="56.1">1.8V</text>
<text x="215.9" y="58.7">GND</text>
<text x="215.9" y="61.2">GND</text>
<text x="215.9" y="63.8">GND</text>
<text x="101.4" y="71.4">TCK</text>
<text x="152.3" y="71.4">GND</text>
<text x="193.5" y="71.9" transform="rotate(-90 193.5 71.9)">GND</text>
<text x="215.9" y="66.3">GND</text>
<text x="215.9" y="68.8">GND</text>
<text x="215.9" y="71.4">GND</text>
<text x="101.4" y="73.9">TDI</text>
<text x="101.4" y="76.5">TMS</text>
<text x="149.8" y="73.9">TCK_FPGA</text>
<text x="149.8" y="76.5">TDI_FPGA</text>
<text x="215.9" y="73.9">1.8V</text>
<text x="27.6" y="81.5">GND</text>
<text x="101.4" y="79">TDO</text>
<text x="149.8" y="79">TMS_FPGA</text>
<text x="149.8" y="81.5">TDO_FPGA</text>
<text x="215.9" y="79">FPGA_TCK</text>
<text x="215.9" y="81.5">FPGA_TMS</text>
<text x="27.6" y="89.2">VCC IO</text>
<text x="65.8" y="86.6">TCK</text>
<text x="65.8" y="89.2">TDO</text>
<text x="91.3" y="86.6">GND</text>
<text x="91.3" y="89.2">VCC IO</text>
<text x="171.4" y="86.6">VCC IO</text>
<text x="215.9" y="84.1">FPGA_TDO</text>
<text x="215.9" y="86.6">FPGA_TDI</text>
<text x="215.9" y="89.2">INIT_B</text>
<text x="65.8" y="91.7">TMS</text>
<text x="65.8" y="94.2">NC</text>
<text x="91.3" y="91.7">NC</text>
<text x="91.3" y="94.2">NC</text>
<text x="109.1" y="91.7">GND</text>
<text x="215.9" y="91.7">Program_B</text>
<text x="215.9" y="94.2">VCC IO</text>
<text x="65.8" y="96.8">TDI</text>
<text x="91.3" y="96.8">GND</text>
<text x="215.9" y="96.8">DONE</text>
<text x="221" y="99.3">GND</text>
<text x="221" y="101.9">VCC IO</text>
<text x="88.7" y="107">TMS</text>
<text x="221" y="104.5">GND</text>
<text x="221" y="107">spi_clk</text>
<text x="88.7" y="112.1">TDO</text>
<text x="88.7" y="109.6">TDI</text>
<text x="175.2" y="109.6">GND</text>
<text x="88.7" y="119.7">VCCIO</text>
<text x="88.7" y="117.2">GND</text>
<text x="88.7" y="114.7">TCK</text>
<text x="114.1" y="119.7">spi_d1</text>
<text x="114.1" y="117.2">VCC IO</text>
<text x="157.4" y="119.7">QSPI_D1</text>
<text x="157.4" y="117.2">VCC3.3V</text>
<text x="114.1" y="122.3">spi_cs</text>
<text x="114.1" y="124.8">spi_d3</text>
<text x="157.4" y="122.3">QSPI_CS</text>
<text x="157.4" y="124.8">QSPI_D3</text>
<text x="181.5" y="122.3">VCC IO</text>
<text x="106.6" y="129.9">GND</text>
<text x="114.1" y="129.9">spi_clk</text>
<text x="157.4" y="129.9">QSPI_CLK</text>
<text x="53.1" y="137.5">QSPI_CLK</text>
<text x="88.7" y="137.5">QSPI Reset</text>
<text x="114.1" y="132.4">spi_d0</text>
<text x="114.1" y="135">spi_d2</text>
<text x="157.4" y="132.4">QSPI_D0</text>
<text x="157.4" y="135">QSPI_D2</text>
<text x="162.5" y="137.5">GND</text>
<text x="53.1" y="140.1">QSPI_D0</text>
<text x="88.7" y="140.1">QSPI_D3</text>
<text x="88.7" y="142.6">QSPI_CS</text>
<text x="53.1" y="145.1">QSPI_D2</text>
<text x="88.7" y="145.1">QSPI_D1</text>
<text x="53.1" y="152.8">VCC3.3V</text>
<text x="124.3" y="157.8">QSPI_D2</text>
<text x="124.3" y="160.4">QSPI_D0</text>
<text x="154.9" y="160.4">spi_d0</text>
<text x="154.9" y="157.8">spi_d2</text>
<text x="212.9" y="160.9" transform="rotate(-90 212.9 160.9)">GND</text>
<text x="48" y="165.5">QSPI_D3</text>
<text x="88.7" y="165.5">QSPI_CLK</text>
<text x="124.3" y="165.5">QSPI_CLK 8</text>
<text x="126.8" y="162.9">NC</text>
<text x="154.9" y="165.5">spi_clk</text>
<text x="154.9" y="162.9">NC</text>
<text x="25.1" y="168.1">GND</text>
<text x="45.5" y="168.1">VCC3.3V</text>
<text x="48" y="170.6">QSPI Reset 3</text>
<text x="48" y="173.2">NC</text>
<text x="88.7" y="168.1">QSPI_D0</text>
<text x="91.3" y="173.2">NC</text>
<text x="91.3" y="170.6">NC</text>
<text x="48" y="175.7">NC</text>
<text x="48" y="178.2">NC</text>
<text x="91.3" y="178.2">NC</text>
<text x="91.3" y="175.7">NC</text>
<text x="124.3" y="175.7">QSPI_D3</text>
<text x="124.3" y="178.2">QSPI_CS</text>
<text x="154.9" y="175.7">spi_d3</text>
<text x="154.9" y="178.2">spi_cs</text>
<text x="48" y="183.3">QSPI_D1</text>
<text x="48" y="180.8">QSPI_CS</text>
<text x="88.7" y="183.3">QSPI_D2</text>
<text x="91.3" y="180.8">GND</text>
<text x="124.3" y="180.8">QSPI_D1</text>
<text x="126.8" y="183.3">NC</text>
<text x="154.9" y="180.8">spi_d1</text>
<text x="154.9" y="183.3">NC</text>
</g>
</svg>
